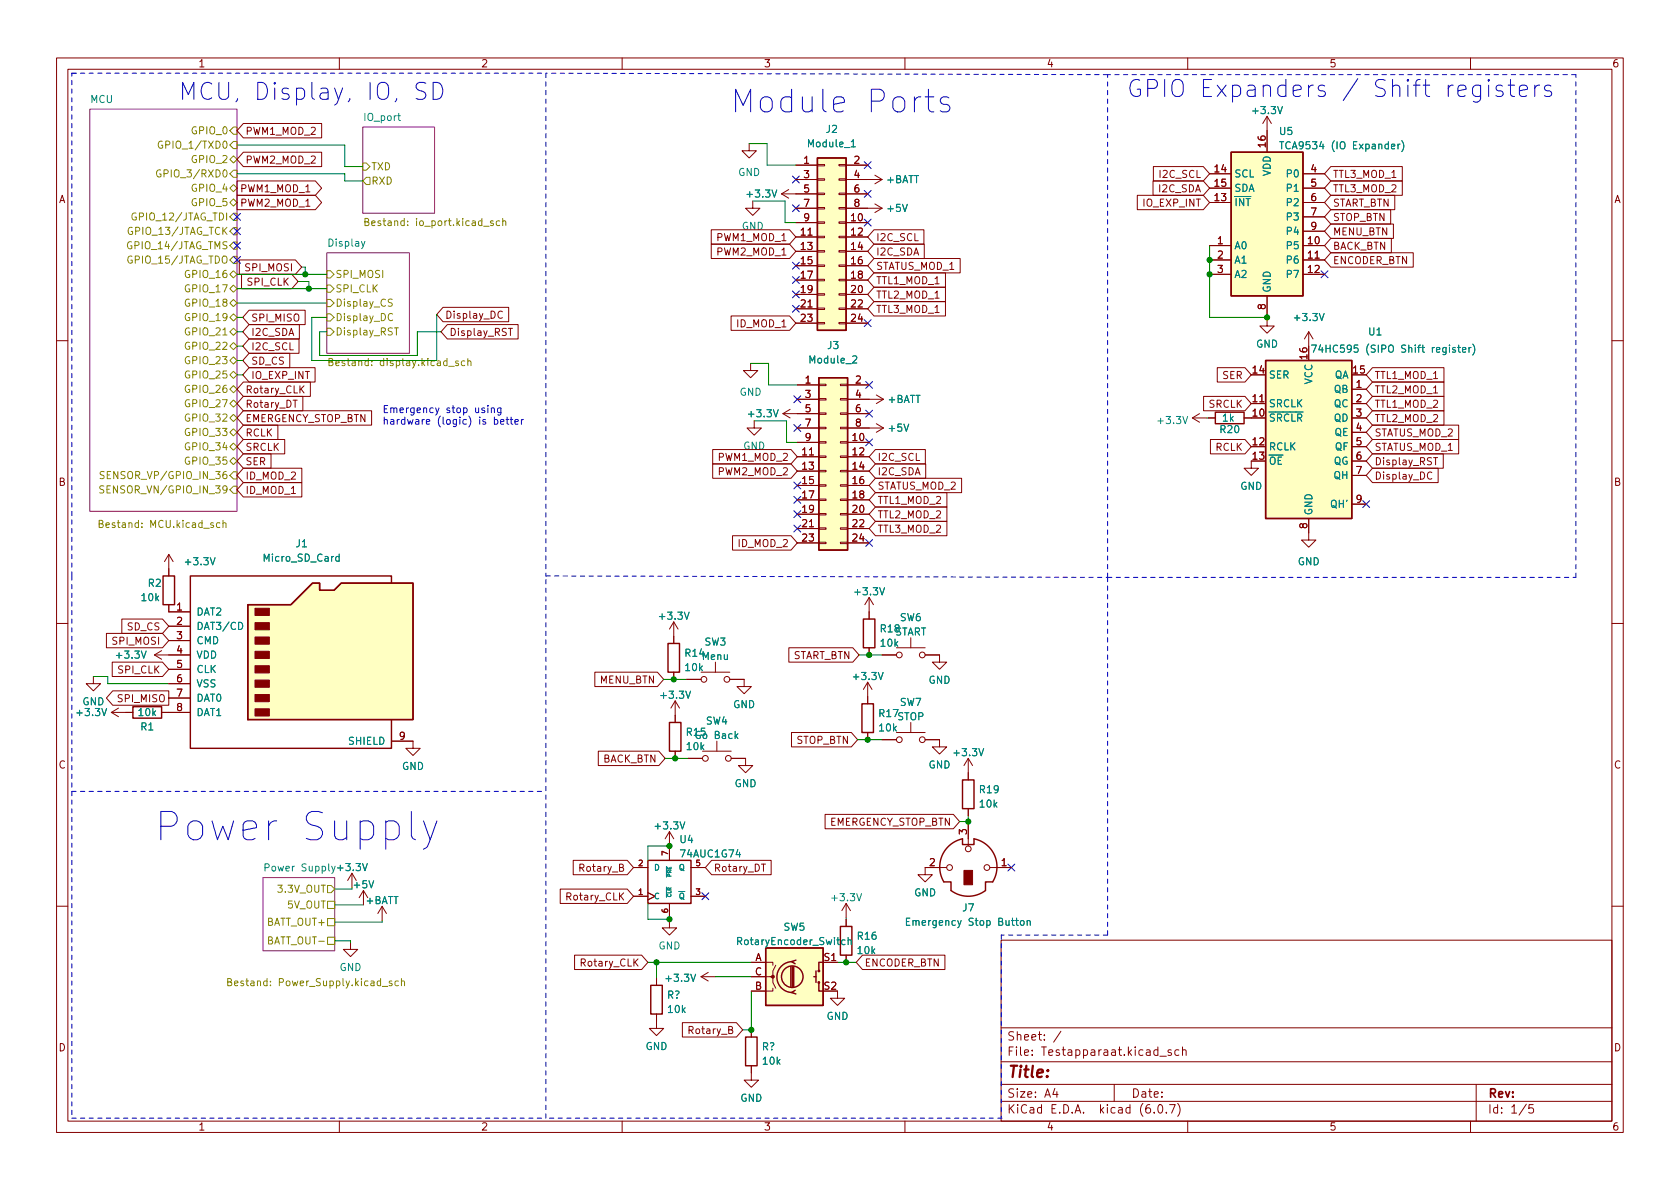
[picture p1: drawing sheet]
<svg xmlns="http://www.w3.org/2000/svg" width="297mm" height="210mm" viewBox="0 0 297 210" stroke-linecap="round" stroke-linejoin="round" font-family="sans-serif">
<g fill="none" stroke="#840000" stroke-width=".18">
<path d="M10 10.2h277v190.1h-277zM12 12.2h273v186.1h-273zM60 10.2v2M110 10.2v2M160 10.2v2M210 10.2v2M260 10.2v2M41.9 34.5h13.9l1.1 1.3-1.1 1.3h-13.9zM41.9 32h13.9l1.1 1.3-1.1 1.2h-13.9zM43 21.8h13.9v2.6h-13.9l-1.1-1.3zM43 26.9h13.9v2.6h-13.9l-1.1-1.3zM132.5 25.4v1.3h1.2l-1.2 1.2-1.3-1.2h1.3"/>
<path d="M133.1 35.6v1.2h1.3l-1.3 1.3-1.3-1.3h1.3M138.2 34.3l1.2 .7M138.2 34.3h6.3M139.4 33.5l-1.2 .8M140.7 36.8h3.8M140.7 29.2h3.8M140.7 39.4h3.8M140.7 31.7h3.8M144.5 39.2h1.3v.3h-1.3zM144.5 36.7h1.3v.3h-1.3zM144.5 34.2h1.3v.2h-1.3zM144.5 31.6h1.3v.3h-1.3z"/>
<path d="M144.5 29.1h1.3v.2h-1.3zM148.3 39.2h1.3v.3h-1.3zM148.3 36.7h1.3v.3h-1.3zM148.3 34.2h1.3v.2h-1.3zM148.3 31.6h1.3v.3h-1.3zM148.3 29.1h1.3v.2h-1.3zM149.6 34.3h3.8M149.6 36.8h6.4M149.6 29.2h3.8M149.6 39.4h3.8M149.6 31.7h6.4M154.7 36.1l1.3 .7"/>
<path d="M154.7 31l1.3 .7M156 36.8l-1.3 .8M156 31.7l-1.3 .8M201.1 34.5h11.7l1.1 1.3-1.1 1.3h-11.7zM203.9 32h8.9l1.1 1.3-1.1 1.2h-8.9zM203.9 29.5h8.9l1.1 1.2-1.1 1.3h-8.9zM213.9 35.8h3.8M213.9 30.7h3.8M213.9 33.3h3.8M224 20.6l-.7 1.2M224 20.6v6.3M224 20.6l.8 1.2"/>
<path d="M230.4 35.8h3.8M230.4 30.7h3.8M230.4 33.3h3.8M230.4 38.3h3.8M235.3 37.1h10.6v2.5h-10.6l-1.1-1.3zM235.3 29.5h12.6v2.5h-12.6l-1.1-1.3zM235.3 32h12.6v2.5h-12.6l-1.1-1.2zM235.3 34.5h11.3v2.6h-11.3l-1.1-1.3zM235.3 39.6h11.1v2.6h-11.1l-1.1-1.3zM42.3 46h9.9l1.1 1.2-1.1 1.3h-9.9zM42.7 48.5h8.9l1.1 1.3-1.1 1.2h-8.9zM44 59.9h8.9v2.6h-8.9l-1.1-1.3z"/>
<path d="M44 57.4h8.9v2.5h-8.9l-1.1-1.2zM44 54.9h10v2.5h-10l-1.1-1.3zM78.3 54.3h11.6v2.6h-11.6l-1.1-1.3zM79.1 57.4h12.5v2.5h-12.5l-1.1-1.2zM88.8 55.1a.6 .6 0 0 0-.8 .5 .6 .6 0 0 0 .6 .7l.2-.1M89.9 58.1h.7M125.8 43.2h13.8l1.1 1.2-1.1 1.3h-13.8zM125.8 40.6h13.8l1.1 1.3-1.1 1.3h-13.8zM129.3 55.9h10.3l1.1 1.2-1.1 1.3h-10.3zM140.7 41.9h3.8M140.7 44.4h3.8M140.7 47h3.8"/>
<path d="M140.7 49.5h3.8M140.7 52.1h3.8M140.7 54.6h3.8M140.7 57.1h3.8M144.5 57h1.3v.3h-1.3zM144.5 54.5h1.3v.2h-1.3zM144.5 51.9h1.3v.3h-1.3zM144.5 49.4h1.3v.3h-1.3zM144.5 46.9h1.3v.2h-1.3zM144.5 44.3h1.3v.3h-1.3zM144.5 41.8h1.3v.2h-1.3zM148.3 57h1.3v.3h-1.3z"/>
<path d="M148.3 54.5h1.3v.2h-1.3zM148.3 51.9h1.3v.3h-1.3zM148.3 49.4h1.3v.3h-1.3zM148.3 46.9h1.3v.2h-1.3zM148.3 44.3h1.3v.3h-1.3zM148.3 41.8h1.3v.2h-1.3zM149.6 41.9h3.8M149.6 44.4h3.8M149.6 47h3.8M149.6 49.5h3.8M149.6 52.1h3.8M149.6 54.6h3.8"/>
<path d="M149.6 57.1h3.8M154.5 53.3h12.7v2.6h-12.7l-1.1-1.3zM154.5 40.6h8.9v2.6h-8.9l-1.1-1.3zM154.5 43.2h8.9v2.5h-8.9l-1.1-1.3zM154.5 50.8h12.7v2.5h-12.7l-1.1-1.2zM154.5 45.7h15.3v2.6h-15.3l-1.1-1.3zM154.5 48.3h12.7v2.5h-12.7l-1.1-1.3zM213.9 43.4h3.8M213.9 46h3.8M213.9 48.5h3.8M224 56.4v1.3h1.3l-1.3 1.2-1.2-1.2h1.2M224 52.3v3.8"/>
<path d="M230.4 43.4h3.8M230.4 46h3.8M230.4 48.5h3.8M230.4 40.9h3.8M231.4 58.7v2.5M231.4 58.7l-.8 1.2M231.4 58.7l.8 1.2M235.3 44.7h14.6v2.5h-14.6l-1.1-1.2zM235.3 42.2h10.7v2.5h-10.7l-1.1-1.3zM10 60.2h2M43 72.6h22.7v2.6h-22.7l-1.1-1.3zM43 70.1h10.5v2.5h-10.5l-1.1-1.2z"/>
<path d="M43 67.6h11.9v2.5h-11.9l-1.1-1.3zM43 75.2h6.1v2.5h-6.1l-1.1-1.3zM43 77.7h7.3v2.6h-7.3l-1.1-1.3zM44 62.5h7.2v2.5h-7.2l-1.1-1.3zM44 65h11.7v2.6h-11.7l-1.1-1.3zM51.8 70.8h.7M53.2 68.8l.6 .7M53.8 68.2l-.8 .7M126 79.5h13.9l1.1 1.3-1.1 1.2h-13.9zM132.7 64.3v1.2h1.3l-1.3 1.3-1.3-1.3h1.3M133.3 74.4v1.3h1.3l-1.3 1.3-1.2-1.3h1.2M138.4 73.1h6.4"/>
<path d="M138.4 73.1l1.3 .8M139.7 72.4l-1.3 .7M141 68.1h3.8M141 78.2h3.8M141 70.6h3.8M141 75.7h3.8M144.8 78.1h1.2v.3h-1.2zM144.8 75.6h1.2v.2h-1.2zM144.8 73h1.2v.3h-1.2zM144.8 70.5h1.2v.2h-1.2zM144.8 67.9h1.2v.3h-1.2zM148.6 78.1h1.3v.3h-1.3z"/>
<path d="M148.6 75.6h1.3v.2h-1.3zM148.6 73h1.3v.3h-1.3zM148.6 70.5h1.3v.2h-1.3zM148.6 67.9h1.3v.3h-1.3zM149.9 68.1h3.8M149.9 78.2h3.8M149.9 70.6h6.3M149.9 73.1h3.8M149.9 75.7h6.3M154.8 79.5h8.8v2.5h-8.8l-1.1-1.2zM154.9 69.8l1.3 .8M154.9 74.9l1.3 .8"/>
<path d="M156.2 70.6l-1.3 .8M156.2 75.7l-1.3 .7M210.8 73.9h2.6M210.8 73.9l1.3 .8M212.1 73.1l-1.3 .8M212.8 70.1h7.3l1.1 1.3-1.1 1.2h-7.3zM213.6 73.9h1.3M214 77.7h6.1l1.1 1.3-1.1 1.3h-6.1zM215.2 65h4.9l1.1 1.3-1.1 1.3h-4.9zM220 73.9h1.2M221.2 71.4h2.6M239 68.8h2.6"/>
<path d="M239 71.4h2.6M239 73.9h2.6M239 76.4h2.6M239 79h2.6M242.7 75.2h15.2v2.5h-15.2l-1.1-1.3zM242.7 70.1h12.6v2.5h-12.6l-1.1-1.2zM242.7 65h12.6v2.6h-12.6l-1.1-1.3zM242.7 67.6h12.6v2.5h-12.6l-1.1-1.3zM242.7 72.6h12.6v2.6h-12.6l-1.1-1.3zM242.7 77.7h15.2v2.6h-15.2l-1.1-1.3zM285 60.2h2M29.8 98v3.8"/>
<path d="M29.8 98l-.7 1.3M29.8 98l.8 1.3M43 82.8h10.4v2.5h-10.4l-1.1-1.2zM43 80.3h4.9v2.5h-4.9l-1.1-1.3zM43 85.3h10.4v2.6h-10.4l-1.1-1.3zM126 82h13.9l1.1 1.3-1.1 1.3h-13.9zM129.5 94.7h10.4l1.1 1.3-1.1 1.3h-10.4zM141 80.8h3.8M141 83.3h3.8M141 85.8h3.8M141 88.4h3.8M141 90.9h3.8"/>
<path d="M141 93.5h3.8M141 96h3.8M144.8 95.9h1.2v.2h-1.2zM144.8 93.3h1.2v.3h-1.2zM144.8 90.8h1.2v.3h-1.2zM144.8 88.3h1.2v.2h-1.2zM144.8 85.7h1.2v.3h-1.2zM144.8 83.2h1.2v.2h-1.2zM144.8 80.6h1.2v.3h-1.2zM148.6 95.9h1.3v.2h-1.3zM148.6 93.3h1.3v.3h-1.3zM148.6 90.8h1.3v.3h-1.3z"/>
<path d="M148.6 88.3h1.3v.2h-1.3zM148.6 85.7h1.3v.3h-1.3zM148.6 83.2h1.3v.2h-1.3zM148.6 80.6h1.3v.3h-1.3zM149.9 80.8h3.8M149.9 83.3h3.8M149.9 85.8h3.8M149.9 88.4h3.8M149.9 90.9h3.8M149.9 93.5h3.8M149.9 96h3.8M154.8 82h8.9v2.6h-8.9l-1.1-1.3z"/>
<path d="M154.8 87.1h12.6v2.6h-12.6l-1.1-1.3zM154.8 92.2h12.6v2.5h-12.6l-1.1-1.2zM154.8 84.6h15.2v2.5h-15.2l-1.1-1.3zM154.8 89.7h12.6v2.5h-12.6l-1.1-1.3zM221.2 81.5v1.3h1.3l-1.3 1.3-1.2-1.3h1.2M231.4 91.7v3.8h1.3l-1.3 1.3-1.3-1.3h1.3M239 81.5h2.6M239 84.1h2.6M239 89.1h2.6M242.7 80.3h12.5v2.5h-12.5l-1.1-1.3zM242.7 82.8h11.6v2.5h-11.6l-1.1-1.2zM253.2 83.6a.6 .6 0 0 0-.9 .4 .6 .6 0 0 0 .6 .7l.3-.1"/>
<path d="M253.5 80.9h.7M10 110.2h2M16.5 119.6v1.3h1.3l-1.3 1.3-1.3-1.3h1.3M18.8 112h9.9l1.1 1.3-1.1 1.2h-9.9zM19.8 117.1h8.9l1.1 1.3-1.1 1.2h-8.9zM21.5 109.5h7.2l1.1 1.2-1.1 1.3h-7.2zM27.3 115.8l1.3 .8M27.3 115.8h6.4M28.6 115.1l-1.3 .7M29.8 106.9v1.3h3.9M29.8 110.7h3.9M29.8 113.3h3.9"/>
<path d="M29.8 118.4h3.9M105.2 118.9h11l1.1 1.2-1.1 1.3h-11zM119.1 110l-.7 1.2M119.1 110v3.8M119.1 118.9v1.2M119.1 110l.8 1.2M124 118.9h5M126.5 117.1v1.8M139.5 114.5h11.3l1.1 1.3-1.1 1.3h-11.3zM153.7 105.7v3.8M153.7 114.5v1.3M153.7 105.7l-.8 1.2"/>
<path d="M153.7 105.7l.7 1.2M156 115.8h2.5M158.5 114.5h5.1M161 112.8v1.7M163.6 115.8h2.5v1.3h1.3l-1.3 1.3-1.3-1.3h1.3M285 110.2h2M19.7 126l1.3 .7M19.7 126h3.8M19.9 122.2h9.9v2.5h-9.9l-1.1-1.3zM21 125.2l-1.3 .8M28.6 126h5.1M29.8 120.9h3.9"/>
<path d="M29.8 123.4h3.9M69.2 131.1h3.8v1.2h1.3l-1.3 1.3-1.2-1.3h1.2M105.8 132.8h10.7l1.1 1.3-1.1 1.3h-10.7zM119.4 123.9l-.8 1.3M119.4 123.9v3.9M119.4 132.8v1.3M119.4 123.9l.7 1.3M121.4 120.1h2.6M121.7 134.1h2.5M124.2 132.8h5.1M126.7 131.1v1.7M129 120.1h2.6v1.3h1.2l-1.2 1.3-1.3-1.3h1.3"/>
<path d="M129.3 134.1h2.5v1.3h1.3l-1.3 1.2-1.2-1.2h1.2M139.9 129.5h10.6l1.1 1.3-1.1 1.3h-10.6zM153.4 120.6v3.9M153.4 129.5v1.3M153.4 120.6l-.7 1.3M153.4 120.6l.8 1.3M156 130.8h2.5M158.5 129.5h5.1M161 127.8v1.7M163.6 130.8h2.5v1.3h1.3l-1.3 1.2-1.3-1.2h1.3M171.2 134.1l-.8 1.3M171.2 134.1v3.8"/>
<path d="M171.2 134.1l.8 1.3M62.2 154.4l-.7 1.3M62.2 154.4v2.6M62.2 154.4l.8 1.3M64.3 157.5l-.8 1.2M64.3 157.5v2.5M64.3 157.5l.7 1.2M99 157.2h11.9l1.1 1.3-1.1 1.3h-11.9zM101.3 152.1h9.6l1.1 1.3-1.1 1.3h-9.6zM112 158.5h2.6M112 153.4h2.6M114.6 157.9l1.2 .6-1.2 .6"/>
<path d="M118.4 147.1v5M118.4 159.8v2.5M118.4 147.1l-.8 1.2M118.4 147.1l.7 1.2M122.2 158.5h2.5M122.2 153.4h2.5M125.8 152.1h10.5v2.6h-10.5l-1.1-1.3zM134.6 152.8h.8M145.9 144h22.7l1.1 1.3-1.1 1.3h-22.7zM149.6 159.8v2.5M149.6 159.8l-.8 1.2M149.6 159.8l.8 1.2"/>
<path d="M167.4 153.4h-3.8v1.3h1.2l-1.2 1.3-1.3-1.3h1.3M171.2 143v1.3M171.2 145.8v3.8M175 153.4h3.8M10 160.2h2M62 166.6v1.3h1.2l-1.2 1.3-1.3-1.3h1.3M67.6 160.3l-.8 1.2M67.6 160.3v2.5M67.6 160.3l.7 1.2M101.6 168.9h11.8l1.2 1.3-1.2 1.2h-11.8zM116.1 179.3v2.6h1.2l-1.2 1.2-1.3-1.2h1.3M116.1 173v1.2"/>
<path d="M118.4 162.8v1.3h1.2l-1.2 1.2-1.3-1.2h1.3M124 172.7l1.2 .8M124 172.7h2.5M125.2 172l-1.2 .7M132.8 170.2h3.9v.5M132.8 172.7h3.9v1l.5 1M136.7 174.7v.6h-3.9M137.2 170.7l-.5 1v1h-.6M148.1 175.3v1.2h1.3l-1.3 1.3-1.3-1.3h1.3M149.6 162.6v1.2M149.6 168.9v1.3M152.5 168.9h14.6v2.5h-14.6l-1.1-1.2z"/>
<path d="M177 166.3h108v32h-108zM285 160.2h2M60 198.3v2M110 198.3v2M120.7 180.8h9.5l1.1 1.3-1.1 1.3h-9.5zM132.8 188.5v2.5h1.3l-1.3 1.3-1.2-1.3h1.2M132.8 182.1v1.3M160 198.3v2M177 194.8h108M177 191.8h108M177 187.8h108M177 181.8h108"/>
<path d="M186.5 192.5l-.4 1h1M186.9 193v1M187.6 182.4l-1.3 1.9M197 191.8v3M204.1 196.7v.1M204.9 195.4l.2-.1a.81 .81 0 0 1 .6 .7 .81 .81 0 0 1-.3 .8h-.2a.81 .81 0 0 1-.6-.6 .81 .81 0 0 1 .3-.8zM205.1 186.8h1.1M206.2 196.7v.1M206.8 195.3h1l-.7 1.5M207.1 185.7l-.4-.1-.2 .2 .1 .3 .5 .1v.4h-.6M208.2 195.1a1.72 1.72 0 0 1 0 2.3M208.4 185.7l-.4-.1-.3 .3v.4l.2 .3h.5"/>
<path d="M209.1 185.8l.2-.2 .3 .1 .1 .9M209.1 185.1v1.5M210 198.3v2M260 198.3v2M261 191.8v6.5M269.9 195.3l-1.3 1.9M271.1 195.3h-.7l-.1 .7 .2-.1 .5 .1 .2 .2-.1 .5-.2 .1-.6-.1"/>
<circle cx="159" cy="115.8" r=".51"/>
<circle cx="163.1" cy="115.8" r=".51"/>
<circle cx="124.5" cy="120.1" r=".51"/>
<circle cx="124.7" cy="134.1" r=".51"/>
<circle cx="128.5" cy="120.1" r=".51"/>
<circle cx="128.8" cy="134.1" r=".51"/>
<circle cx="159" cy="130.8" r=".51"/>
<circle cx="163.1" cy="130.8" r=".51"/>
<circle cx="167.9" cy="153.4" r=".51"/>
<circle cx="171.2" cy="150.1" r=".51"/>
<circle cx="174.5" cy="153.4" r=".51"/>
</g>
<g fill="#fff" stroke="#fff" stroke-width=".18">
<path d="M46.5 155.2h12.7v12.9h-12.7z"/>
<path d="M15.9 19.3h26v71.1h-26z"/>
<path d="M64.1 22.5h12.7v15.2h-12.7z"/>
<path d="M57.8 44.7h14.6v17.8h-14.6z"/>
</g>
<path d="M15.9 19.3h26v71.1h-26zM64.1 22.5h12.7v15.2h-12.7zM57.8 44.7h14.6v17.8h-14.6zM46.5 155.2h12.7v12.9h-12.7z" fill="none" stroke="#840084" stroke-width=".18"/>
<g fill="none" stroke="#848400" stroke-width=".18">
<path d="M24 37.7a.59 .59 0 0 0-.7 .6 .59 .59 0 0 0 .7 .6l.1-.5h-.2M28.4 30.1a.59 .59 0 0 0-.7 .6 .59 .59 0 0 0 .7 .5l.1-.4h-.3M28.7 25a.59 .59 0 0 0-.7 .6 .59 .59 0 0 0 .7 .6l.1-.5h-.3M40.6 33.3l.7-.7 .6 .7-.6 .6zM40.6 28.2l.7-.6 .6 .6-.6 .6zM40.6 35.8l.7-.6 .6 .6-.6 .6zM41.3 22.5h.6v1.2h-.6l-.7-.6zM41.3 37.7h.6v1.3h-.6l-.7-.7zM41.3 30.1h.6v1.3h-.6l-.7-.7zM41.3 25h.6v1.3h-.6l-.7-.7zM64.1 28.8h.7l.6 .7-.6 .6h-.7zM64.5 39.2h.6l.1-.2-.1-.3-.6-.1v1.3h.5l.2-.1v-.3l-.3-.3"/>
<path d="M64.8 31.4h.6v1.2h-.6l-.7-.6zM87.2 39.1l-.3-.1-.2 .2 .1 .2 .4 .1v.3h-.5M88.3 39.1l-.3-.1-.3 .3 .2 .5h.4M88.9 39.2l.2-.2 .3 .1v.8M88.9 38.6v1.3M23.3 42.8a.59 .59 0 0 0-.8 .6 .59 .59 0 0 0 .8 .5v-.4h-.2M23.3 45.3a.59 .59 0 0 0-.7 .6 .59 .59 0 0 0 .7 .6l.1-.5h-.3M23.4 40.3a.59 .59 0 0 0-.8 .5 .59 .59 0 0 0 .8 .6v-.5h-.2M40.6 48.5l.7-.6 .6 .6-.6 .6zM40.6 51l.7-.6 .6 .6-.6 .7zM40.6 53.6l.7-.6 .6 .6-.6 .6zM40.6 56.1l.7-.6 .6 .6-.6 .7z"/>
<path d="M40.6 58.7l.7-.7 .6 .7-.6 .6zM41.3 45.3h.6v1.3h-.6l-.7-.6zM41.3 42.8h.6v1.3h-.6l-.7-.7zM41.3 40.3h.6v1.2h-.6l-.7-.6zM57.8 53h.6l.7 .6-.7 .6h-.6zM57.8 55.5h.6l.7 .6-.7 .7h-.6zM57.8 50.4h.6l.7 .6-.7 .7h-.6zM57.8 47.9h.6l.7 .6-.7 .6h-.6zM57.8 58h.6l.7 .7-.7 .6h-.6zM69.4 53l-.5-.1-.2 .1v.4l.5 .2 .2 .3-.3 .3-.5-.1M69.4 55.6a.6 .6 0 0 0-.8 .4 .6 .6 0 0 0 .6 .7l.2-.1M69.7 58h.7"/>
<path d="M40.6 66.3l.7-.6 .6 .6-.6 .6zM40.6 68.8l.7-.6 .6 .6-.6 .7zM40.6 71.4l.7-.7 .6 .7-.6 .6zM40.6 73.9l.7-.6 .6 .6-.6 .6zM40.6 61.2l.7-.6 .6 .6-.6 .6zM40.6 76.4l.7-.6 .6 .6-.6 .7zM40.6 79l.7-.6 .6 .6-.6 .6zM41.3 63.1l.6 .6-.6 .7-.7-.7zM58.2 64l.5-.1 .1-.1v-.3l-.6-.1v1.3h.5l.1-.2 .1-.3-.3-.2M81 63.9l-.3-.1-.2 .2 .1 .2 .4 .1v.3h-.5M82.2 63.9l-.4-.1-.2 .3 .1 .5h.5M82.7 63.9l.2-.1 .3 .1 .1 .8"/>
<path d="M82.7 63.4v1.3M17.5 92.6h.6l.1-.2-.1-.3-.6-.1v1.3h.5l.2-.1 .1-.3-.3-.3M18.4 86l-.5-.1-.2 .1v.4l.5 .2 .2 .3-.3 .3-.5-.1M18.4 83.4h-.5l-.1 .1v.4l.5 .2 .1 .3-.2 .2h-.5M38.9 92.5l-.4-.1-.2 .3 .1 .5h.5M39.4 92.6l.2-.2 .3 .1 .1 .8M39.4 92v1.3M40.6 84.1l.7-.7h.6v1.3h-.6zM40.6 86.6l.7-.6h.6v1.2h-.6zM40.6 81.5l.7-.6 .6 .6-.6 .7zM57.9 156.6h.6l.7 .6-.7 .7h-.6zM57.9 159.4h1.3v1.2h-1.3z"/>
<path d="M40.3 173.6h.5l.1-.2v-.2l-.6-.2v1.3h.4l.2-.1 .1-.3-.3-.3M57.9 162.4h1.3v1.3h-1.3zM57.9 165.7h1.3v1.3h-1.3zM69.3 173.5h-.3l-.2 .1 .1 .2 .4 .1v.4h-.5M70.4 173.5h-.3l-.3 .2 .2 .6h.4M71 173.6l.2-.1h.3v.8M71 173v1.3"/>
</g>
<g fill="none" stroke="#008484" stroke-width=".18">
<path d="M150.5 26h.7M226.2 25.1h.8M226.6 25.1v1.2M247.2 25.5v.8M247.5 25.5l-.3 .2M247.8 24.9a1.46 1.46 0 0 1 0 1.9M231.9 61h.9l-.6 1.3M233.5 61l-.3 .9h.8M258.6 61.9l.6-.2-.1-.2-.3-.1-.2 .2v.6h.5M259.7 61.4v.9M260.1 61.4l-.4 .3M260.4 60.8a1.46 1.46 0 0 1 0 2"/>
<path d="M60 98.5l-.4-.1-.2 .2 .1 .6h.5M60 98v1.2M42.2 110a.64 .64 0 0 1 .7 .7 .64 .64 0 0 1-.7 .6zM58.7 153.2l.3 .8M59.3 153.2l-.5 1.1-.1 .2M149.4 166.3l-.4-.1-.2 .2 .1 .6h.5M150 166.3l.1-.1 .3 .1 .1 .7M150 165.8v1.2M160.3 163h.4M160.9 162.4h-.6v1.2h.6M180.5 162.9l.1-.1 .4 .1 .1 .5-.1 .2h-.4l-.1-.1zM181.6 162.9l.2-.1h.3l.1 .8"/>
<path d="M181.6 162.8v.8"/>
</g>
<g fill="none" stroke="#840000" stroke-width=".25">
<path d="M144.5 27.9h5.1v30.5h-5.1zM217.7 26.9h12.7v25.4h-12.7zM144.8 66.8h5.1v30.5h-5.1zM214.9 72.9h5.1v2h-5.1zM223.8 63.7h15.2v28h-15.2zM28.8 101.8h2.1v5.1h-2.1zM43.8 106.9h7.6l3.8-3.8h1.3v1.3h2.6l1.2-1.3h12.7v24.1h-29.2zM69.2 103.1v-1.3h-35.5v30.5h35.5v-5.1M118.1 113.8h2v5.1h-2zM152.7 109.5h2v5h-2zM23.5 125h5.1v2h-5.1zM118.4 127.8h2v5h-2z"/>
<path d="M152.4 124.5h2v5h-2zM170.2 137.9h2v5.1h-2zM114.6 152.1h7.6v7.7h-7.6zM167.5 149.9l1-.9 1.7-.7v1h2v-1a5 5 0 0 1 3.3 7.7h-1.3v1.5a5.1 5.1 0 0 1-6.1 0v-1.5l-1.2-.1a5.1 5.1 0 0 1 .6-6zM115.1 174.2h2v5.1h-2zM135.4 167.6h10.1v10.2h-10.1zM139.8 170.9v3.6M140.1 170a2.73 2.73 0 0 0-2.7 2.8 2.73 2.73 0 0 0 2.7 2.7M140.1 170.9v3.6M140.3 170.9v3.6M140.6 175.1l-.6 .4 .7 .3M140.7 169.8l-.7 .2 .6 .4"/>
<path d="M143.9 172.7h.4M144.3 171.7v2M144.8 173.7v1.6h.7M145.5 170.2h-.7v1.5M148.6 163.8h2v5.1h-2zM131.8 183.4h2.1v5.1h-2.1z"/>
<circle cx="140.1" cy="172.7" r="1.9"/>
<circle cx="144.8" cy="171.7" r=".13"/>
<circle cx="144.8" cy="173.7" r=".13"/>
</g>
<g fill="#ffffc2" stroke="#ffffc2" stroke-width=".18">
<path d="M144.8 66.8h5.1v30.5h-5.1z"/>
<path d="M223.8 63.7h15.2v28h-15.2z"/>
<path d="M135.4 167.6h10.1v10.2h-10.1z"/>
<path d="M217.7 26.9h12.7v25.4h-12.7z"/>
<path d="M43.8 106.9h7.6l3.8-3.8h1.3v1.3h2.6l1.2-1.3h12.7v24.1h-29.2z"/>
<path d="M144.5 27.9h5.1v30.5h-5.1z"/>
</g>
<g fill="#840000" stroke="#840000" stroke-width=".18">
<path d="M170.4 153.9h1.6v2.6h-1.6z"/>
<path d="M45.1 125.3h2.5v1.3h-2.5z"/>
<path d="M45.1 122.8h2.5v1.3h-2.5z"/>
<path d="M45.1 120.3h2.5v1.2h-2.5z"/>
<path d="M45.1 117.7h2.5v1.3h-2.5z"/>
<path d="M45.1 115.2h2.5v1.3h-2.5z"/>
<path d="M45.1 112.6h2.5v1.3h-2.5z"/>
<path d="M45.1 110.1h2.5v1.3h-2.5z"/>
<path d="M45.1 107.6h2.5v1.2h-2.5z"/>
<circle cx="136.7" cy="172.7" r=".25"/>
</g>
<g fill="none" stroke="#0000c2" stroke-width=".18">
<path d="M75.3 14.7l-.4-.1h-.8a.73 .73 0 0 0-.5 .7 .73 .73 0 0 0 .5 .7 1.1 1.1 0 0 1 1.2 .7 .77 .77 0 0 1-.6 .9h-.7l-.4-.2M76.6 14.6h.7a1.64 1.64 0 0 1 .7 2.5l-.3 .3-.4 .2h-.7zM163.6 17.1h1.5M164.2 15.8v3.4l.1 .4 .4 .2h.4M167.8 17.3l-.4-.2h-.6l-.4 .2-.1 .4 .1 .6 1.4 .3 .2 .4-.2 .6-.4 .2h-.8l-.3-.2M261.8 15.1v2.4a.81 .81 0 0 1-1.3 .4M261.8 15.2l-.3-.1h-.6l-.3 .1-.2 .4v.9l.2 .4 .3 .2h.6l.3-.2M263.2 14.1l-.1 .1 .1 .1 .2-.1-.2-.1v.2M263.2 15.1v2M265.6 15.2l-.7-.1-.3 .1-.1 .3 .1 .4 1 .3 .2 .3-.2 .4-.2 .2h-.6l-.3-.2M266.6 15.1h1.2M267.1 14.1v2.5l.1 .3 .6 .2"/>
<path d="M268.6 16.1l1.5-.3-.2-.6-.3-.1h-.5l-.3 .1-.2 .3v1.1l.2 .3 .3 .2h.5l.3-.2M271.4 15.1v2M272.2 15.1a.76 .76 0 0 0-.8 .5M274.2 15.2l-.7-.1-.3 .1-.1 .3 .1 .4 1 .3 .2 .3-.2 .4-.3 .2h-.5l-.3-.2M85.7 72.2l-.3-.1-.2 .2v.2l.5 .1v.3h-.5M86.3 71.7v.1M86.3 72.1v.9M86.9 72.3l.2-.2 .3 .1v.8M86.9 72.1v.9M87.4 74.2h.4l.2 .2-.1 .6h-.5M88.5 74.6l.6-.1-.1-.3h-.3l-.2 .2 .1 .6h.4M88.6 72.1v1.1l-.3 .2-.3-.1"/>
<path d="M88.6 72.2l-.4-.1-.2 .3 .1 .5h.5M89.5 74.2h.5M89.7 73.8v1l.3 .2M90.2 74.2h.5M90.4 73.8v1l.3 .2M91 74.6l.6-.1v-.3h-.4l-.2 .2 .1 .6h.5M92.2 74.2v.8M92.6 74.2l-.4 .2M72.7 143.5v4.3l.3 .5 .4 .2M74.9 145.2l1.2 3.3M77.3 145.2l-1.7 4.5-.7 .5"/>
</g>
<g fill="none" stroke="#0000c2" stroke-width=".18" stroke-dasharray=".8 .8">
<path d="M12.7 12.9h83.8M12.7 12.9h1.3M96.5 12.9v88.9M195.8 13.2l-99.3-.3M278.6 13.2h-82.8M12.7 101.8v-88.9M12.7 101.8v95.9M96.5 101.8l99.3 .3M195.8 102.1h82.8M195.8 102.1v-88.9M195.8 102.1v63.5M278.6 102.1v-88.9"/>
<path d="M12.7 139.9h83.8M177 165.3v32.3M195.8 165.3h-18.8M12.7 197.7h83.8M96.5 197.7v-95.9M177.2 197.7h-80.7"/>
</g>
<g fill="none" stroke="#008400" stroke-width=".18">
<path d="M41.9 25.6h19.1v3.9h3.1M41.9 30.7h19.1v1.3h3.1M132.5 25.4h3.1v3.8h5.1M133.1 35.6h5.7v3.8h1.9M41.9 56.1h1M41.9 53.6h15.9M41.9 58.7h1M41.9 48.5h15.9M41.9 51h15.9M52.7 49.8h1.9v1.2M53.3 47.2h.7v1.3M57.8 58.7h-1.3v4.2h17.3v-4.2h4.2"/>
<path d="M77.2 55.6v8.1h-22.1v-7.6h2.7M213.9 43.4v12.7h10.1v.3M41.9 63.7h1M41.9 61.2h1M41.9 66.3h1M132.7 64.3h3.2v3.8h5.1M133.3 74.4h5.8v3.8h1.9M213.4 73.9h.2M16.5 119.6h2.5v1.3h10.8M151.9 115.8h4.1M117.3 120.1h4.1M117.6 134.1h4.1"/>
<path d="M151.6 130.8h4.4M59.2 157.2h3M114.6 159.8v2.8h3.8M118.4 149.6h-3.8v2.5M169.7 145.3h1.5M171.2 144.3v1.5M59.2 166.4h2.8v.2M59.2 160h5.1M67.6 162.8v.3h-8.4M114.6 170.2h18.2M116.1 170.2v2.8M118.4 162.3v.5"/>
<path d="M126.5 172.7h6.3M132.8 175.3v6.8h-1.5M148.1 170.2h3.3M149.6 162.3v.3"/>
</g>
<g fill="none" stroke="#000084" stroke-width=".18">
<path d="M41.3 37.7l1.2 1.3M42.5 37.7l-1.2 1.3M140.1 36.2l1.2 1.2M140.1 31.1l1.2 1.3M141.3 36.2l-1.2 1.2M141.3 31.1l-1.2 1.3M152.8 28.6l1.2 1.2M152.8 38.8l1.2 1.2M152.8 33.7l1.2 1.2M154 28.6l-1.2 1.2M154 33.7l-1.2 1.2M154 38.8l-1.2 1.2"/>
<path d="M41.3 40.3l1.2 1.2M41.3 45.4l1.2 1.2M41.3 42.8l1.2 1.2M42.5 40.3l-1.2 1.2M42.5 45.4l-1.2 1.2M42.5 42.8l-1.2 1.2M140.1 46.4l1.2 1.2M140.1 48.9l1.2 1.2M140.1 51.5l1.2 1.2M140.1 54l1.2 1.2M141.3 46.4l-1.2 1.2M141.3 48.9l-1.2 1.2"/>
<path d="M141.3 51.5l-1.2 1.2M141.3 54l-1.2 1.2M152.8 56.5l1.2 1.3M154 56.5l-1.2 1.3M233.6 47.9l1.2 1.2M234.8 47.9l-1.2 1.2M140.4 75.1l1.2 1.2M140.4 70l1.2 1.2M141.6 75.1l-1.2 1.2M141.6 70l-1.2 1.2M153.1 67.5l1.2 1.2M153.1 77.6l1.2 1.2"/>
<path d="M153.1 72.5l1.2 1.3M154.3 72.5l-1.2 1.3M154.3 77.6l-1.2 1.2M154.3 67.5l-1.2 1.2M140.4 85.2l1.2 1.3M140.4 90.3l1.2 1.2M140.4 92.9l1.2 1.2M140.4 87.8l1.2 1.2M141.6 85.2l-1.2 1.3M141.6 90.3l-1.2 1.2M141.6 92.9l-1.2 1.2M141.6 87.8l-1.2 1.2"/>
<path d="M153.1 95.4l1.2 1.2M154.3 95.4l-1.2 1.2M240.9 88.5l1.3 1.3M242.2 88.5l-1.3 1.3M124.1 157.9l1.2 1.2M125.3 157.9l-1.2 1.2M178.2 152.8l1.2 1.2M179.4 152.8l-1.2 1.2"/>
</g>
<g fill="#008400" stroke="#008400" stroke-width=".18">
<circle cx="54" cy="48.5" r=".46"/>
<circle cx="54.6" cy="51" r=".46"/>
<circle cx="118.4" cy="162.6" r=".46"/>
<circle cx="116.1" cy="170.2" r=".46"/>
<circle cx="118.4" cy="149.6" r=".46"/>
<circle cx="119.4" cy="134.1" r=".46"/>
<circle cx="119.1" cy="120.1" r=".46"/>
<circle cx="132.8" cy="182.1" r=".46"/>
<circle cx="153.4" cy="130.8" r=".46"/>
<circle cx="171.2" cy="145.3" r=".46"/>
<circle cx="153.7" cy="115.8" r=".46"/>
<circle cx="149.6" cy="170.2" r=".46"/>
<circle cx="224" cy="56.1" r=".46"/>
<circle cx="213.9" cy="46" r=".46"/>
<circle cx="213.9" cy="48.5" r=".46"/>
</g>
<text font-size="7" fill="#0000c2" x="27.2" y="148.7">Power Supply</text>
<text font-size="5.6" fill="#0000c2" x="129" y="20">Module Ports</text>
<g font-size="4.2" fill="#0000c2">
<text x="31.5" y="17.7">MCU, Display, IO, SD</text>
<text x="199.1" y="17.2">GPIO Expanders / Shift registers</text>
</g>
<text font-size="2.8" fill="#840000" x="178" y="190.6">Title:</text>
<g font-size="2.1" fill="#840000">
<text x="178" y="184">Sheet: /</text>
<text x="178" y="186.7">File: Testapparaat.kicad_sch</text>
<text x="178" y="196.9">KiCad E.D.A. kicad (6.0.7)</text>
<text x="178" y="194.1">Size: A4</text>
<text x="200" y="194.1">Date:</text>
<text x="263" y="194.1">Rev:</text>
<text x="263" y="196.9">Id: 1/5</text>
</g>
<g font-size="1.8" fill="#840000">
<text x="35" y="11.9">1</text>
<text x="85" y="11.9">2</text>
<text x="135" y="11.9">3</text>
<text x="185" y="11.9">4</text>
<text x="235" y="11.9">5</text>
<text x="285" y="11.9">6</text>
<text x="43.3" y="23.8">PWM1_MOD_2</text>
<text x="43.3" y="28.9">PWM2_MOD_2</text>
<text x="142.1" y="29">1</text>
<text x="151" y="29">2</text>
<text x="223.8" y="26" transform="rotate(-90 223.8 26)">16</text>
<text x="10.3" y="35.9">A</text>
<text x="42.4" y="34">PWM1_MOD_1</text>
<text x="142.1" y="31.5">3</text>
<text x="142.1" y="34">5</text>
<text x="151" y="31.5">4</text>
<text x="151" y="34">6</text>
<text x="205" y="34">I2C_SDA</text>
<text x="205.2" y="31.5">I2C_SCL</text>
<text x="214.8" y="35.6">13</text>
<text x="214.8" y="30.5">14</text>
<text x="214.8" y="33">15</text>
<text x="231.8" y="30.5">4</text>
<text x="231.8" y="33">5</text>
<text x="231.8" y="35.6">6</text>
<text x="235.6" y="31.5">TTL3_MOD_1</text>
<text x="235.6" y="34">TTL3_MOD_2</text>
<text x="285.3" y="35.9">A</text>
<text x="42.4" y="36.5">PWM2_MOD_1</text>
<text x="141.6" y="41.7">11</text>
<text x="142.1" y="36.6">7</text>
<text x="142.1" y="39.1">9</text>
<text x="150.5" y="39.1">10</text>
<text x="150.5" y="41.7">12</text>
<text x="151" y="36.6">8</text>
<text x="202.2" y="36.5">IO_EXP_INT</text>
<text x="231.8" y="38.1">7</text>
<text x="231.8" y="40.6">9</text>
<text x="235.6" y="39.1">STOP_BTN</text>
<text x="235.6" y="36.5">START_BTN</text>
<text x="235.6" y="41.6">MENU_BTN</text>
<text x="43.6" y="48">SPI_MOSI</text>
<text x="126.9" y="45.2">PWM2_MOD_1</text>
<text x="126.9" y="42.6">PWM1_MOD_1</text>
<text x="141.6" y="44.2">13</text>
<text x="141.6" y="46.7">15</text>
<text x="150.5" y="44.2">14</text>
<text x="150.5" y="46.7">16</text>
<text x="154.8" y="42.6">I2C_SCL</text>
<text x="154.8" y="45.2">I2C_SDA</text>
<text x="154.8" y="47.7">STATUS_MOD_1</text>
<text x="215.3" y="43.2">1</text>
<text x="215.3" y="45.7">2</text>
<text x="231.3" y="43.2">10</text>
<text x="231.3" y="45.7">11</text>
<text x="235.6" y="46.7">ENCODER_BTN</text>
<text x="235.6" y="44.2">BACK_BTN</text>
<text x="43.8" y="50.5">SPI_CLK</text>
<text x="141.6" y="49.3">17</text>
<text x="141.6" y="51.8">19</text>
<text x="150.5" y="49.3">18</text>
<text x="150.5" y="51.8">20</text>
<text x="154.8" y="52.8">TTL2_MOD_1</text>
<text x="154.8" y="50.3">TTL1_MOD_1</text>
<text x="215.3" y="48.3">3</text>
<text x="231.3" y="48.3">12</text>
<text x="44.4" y="59.4">I2C_SDA</text>
<text x="44.4" y="56.9">SPI_MISO</text>
<text x="78.6" y="56.3">Display_DC</text>
<text x="79.4" y="59.4">Display_RST</text>
<text x="130.4" y="57.9">ID_MOD_1</text>
<text x="141.6" y="54.4">21</text>
<text x="141.6" y="56.9">23</text>
<text x="150.5" y="54.4">22</text>
<text x="150.5" y="56.9">24</text>
<text x="154.8" y="55.3">TTL3_MOD_1</text>
<text x="223.8" y="54.7" transform="rotate(-90 223.8 54.7)">8</text>
<text x="44.4" y="61.9">I2C_SCL</text>
<text x="44.4" y="64.5">SD_CS</text>
<text x="231.1" y="63.5" transform="rotate(-90 231.1 63.5)">16</text>
<text x="43.3" y="69.6">Rotary_CLK</text>
<text x="44.4" y="67">IO_EXP_INT</text>
<text x="142.4" y="67.8">1</text>
<text x="142.4" y="70.4">3</text>
<text x="151.3" y="67.8">2</text>
<text x="151.3" y="70.4">4</text>
<text x="216.2" y="67">SER</text>
<text x="221.5" y="71.1">11</text>
<text x="221.5" y="66">14</text>
<text x="239.3" y="66">15</text>
<text x="239.8" y="68.6">1</text>
<text x="239.8" y="71.1">2</text>
<text x="243" y="67">TTL1_MOD_1</text>
<text x="243" y="69.6">TTL2_MOD_1</text>
<text x="43.3" y="74.6">EMERGENCY_STOP_BTN</text>
<text x="43.3" y="72.1">Rotary_DT</text>
<text x="43.3" y="77.2">RCLK</text>
<text x="142.4" y="72.9">5</text>
<text x="142.4" y="75.4">7</text>
<text x="142.4" y="78">9</text>
<text x="150.8" y="78">10</text>
<text x="151.3" y="72.9">6</text>
<text x="151.3" y="75.4">8</text>
<text x="213.7" y="72.1">SRCLK</text>
<text x="221.5" y="73.7">10</text>
<text x="239.8" y="73.7">3</text>
<text x="239.8" y="76.2">4</text>
<text x="243" y="77.2">STATUS_MOD_2</text>
<text x="243" y="72.1">TTL1_MOD_2</text>
<text x="243" y="74.6">TTL2_MOD_2</text>
<text x="43.3" y="82.3">SER</text>
<text x="43.3" y="79.7">SRCLK</text>
<text x="127.2" y="81.5">PWM1_MOD_2</text>
<text x="141.9" y="80.5">11</text>
<text x="141.9" y="83.1">13</text>
<text x="150.8" y="80.5">12</text>
<text x="150.8" y="83.1">14</text>
<text x="155.1" y="81.5">I2C_SCL</text>
<text x="214.9" y="79.7">RCLK</text>
<text x="221.5" y="78.7">12</text>
<text x="221.5" y="81.3">13</text>
<text x="239.8" y="78.7">5</text>
<text x="239.8" y="81.3">6</text>
<text x="239.8" y="83.8">7</text>
<text x="243" y="82.3">Display_RST</text>
<text x="243" y="79.7">STATUS_MOD_1</text>
<text x="10.3" y="85.9">B</text>
<text x="43.3" y="84.8">ID_MOD_2</text>
<text x="43.3" y="87.3">ID_MOD_1</text>
<text x="127.2" y="84">PWM2_MOD_2</text>
<text x="141.9" y="85.6">15</text>
<text x="141.9" y="88.1">17</text>
<text x="150.8" y="85.6">16</text>
<text x="150.8" y="88.1">18</text>
<text x="155.1" y="84">I2C_SDA</text>
<text x="155.1" y="89.1">TTL1_MOD_2</text>
<text x="155.1" y="86.6">STATUS_MOD_2</text>
<text x="239.8" y="88.9">9</text>
<text x="243" y="84.8">Display_DC</text>
<text x="285.3" y="85.9">B</text>
<text x="141.9" y="90.7">19</text>
<text x="141.9" y="93.2">21</text>
<text x="141.9" y="95.8">23</text>
<text x="150.8" y="90.7">20</text>
<text x="150.8" y="93.2">22</text>
<text x="150.8" y="95.8">24</text>
<text x="155.1" y="94.2">TTL3_MOD_2</text>
<text x="155.1" y="91.7">TTL2_MOD_2</text>
<text x="231.1" y="93.5" transform="rotate(-90 231.1 93.5)">8</text>
<text x="130.7" y="96.7">ID_MOD_2</text>
<text x="31.3" y="107.9">1</text>
<text x="22.5" y="111.5">SD_CS</text>
<text x="31.3" y="110.5">2</text>
<text x="31.3" y="113">3</text>
<text x="20.1" y="114">SPI_MOSI</text>
<text x="20.9" y="119.1">SPI_CLK</text>
<text x="31.3" y="115.6">4</text>
<text x="31.3" y="118.1">5</text>
<text x="139.9" y="116.5">START_BTN</text>
<text x="21" y="124.2">SPI_MISO</text>
<text x="31.3" y="120.6">6</text>
<text x="31.3" y="123.2">7</text>
<text x="31.3" y="125.7">8</text>
<text x="106.1" y="120.9">MENU_BTN</text>
<text x="70.6" y="130.8">9</text>
<text x="140.8" y="131.5">STOP_BTN</text>
<text x="10.3" y="135.9">C</text>
<text x="106.4" y="134.8">BACK_BTN</text>
<text x="285.3" y="135.9">C</text>
<text x="146.4" y="146">EMERGENCY_STOP_BTN</text>
<text x="170.9" y="147.6" transform="rotate(-90 170.9 147.6)">3</text>
<text x="102.7" y="154.1">Rotary_B</text>
<text x="126.1" y="154.1">Rotary_DT</text>
<text x="164.4" y="153.2">2</text>
<text x="177.1" y="153.2">1</text>
<text x="100.4" y="159.2">Rotary_CLK</text>
<text x="102.9" y="170.9">Rotary_CLK</text>
<text x="133.5" y="169.9">A</text>
<text x="133.5" y="172.5">C</text>
<text x="145.7" y="169.9">S1</text>
<text x="152.8" y="170.9">ENCODER_BTN</text>
<text x="133.5" y="175">B</text>
<text x="145.7" y="175">S2</text>
<text x="10.3" y="185.9">D</text>
<text x="122" y="182.8">Rotary_B</text>
<text x="285.3" y="185.9">D</text>
<text x="35" y="199.9">1</text>
<text x="85" y="199.9">2</text>
<text x="135" y="199.9">3</text>
<text x="185" y="199.9">4</text>
<text x="235" y="199.9">5</text>
<text x="285" y="199.9">6</text>
</g>
<g font-size="1.8" fill="#008484">
<text x="16" y="18.2">MCU</text>
<text x="64.4" y="21.4">IO_port</text>
<text x="146.1" y="23.5">J2</text>
<text x="221.7" y="20.2">+3.3V</text>
<text x="226.3" y="23.9">U5</text>
<text x="143" y="26">Module_1</text>
<text x="227.5" y="26.4">TCA9534 (IO Expander)</text>
<text x="130.5" y="31.1">GND</text>
<text x="132.3" y="34.9">+3.3V</text>
<text x="156.7" y="32.4">+BATT</text>
<text x="218.2" y="31.4">SCL</text>
<text x="218.2" y="33.9">SDA</text>
<text x="224.7" y="31.2" transform="rotate(-90 224.7 31.2)">VDD</text>
<text x="227.7" y="31.4">P0</text>
<text x="227.7" y="33.9">P1</text>
<text x="131.1" y="40.6">GND</text>
<text x="157" y="37.5">+5V</text>
<text x="218.2" y="36.4">~{INT}</text>
<text x="227.7" y="36.4">P2</text>
<text x="227.7" y="39">P3</text>
<text x="227.7" y="41.5">P4</text>
<text x="58.1" y="43.6">Display</text>
<text x="218.2" y="44.1">A0</text>
<text x="218.2" y="46.6">A1</text>
<text x="227.7" y="44.1">P5</text>
<text x="227.7" y="46.6">P6</text>
<text x="218.2" y="49.1">A2</text>
<text x="224.7" y="51.8" transform="rotate(-90 224.7 51.8)">GND</text>
<text x="227.7" y="49.1">P7</text>
<text x="229.1" y="56.8">+3.3V</text>
<text x="242" y="59.3">U1</text>
<text x="143.2" y="64.3">Module_2</text>
<text x="146.3" y="61.7">J3</text>
<text x="222.1" y="61.5">GND</text>
<text x="234" y="62.4">74HC595 (SIPO Shift register)</text>
<text x="130.7" y="70">GND</text>
<text x="157" y="71.2">+BATT</text>
<text x="224.3" y="66.9">SER</text>
<text x="232" y="68" transform="rotate(-90 232 68)">VCC</text>
<text x="235.9" y="69.5">QB</text>
<text x="235.9" y="66.9">QA</text>
<text x="132.5" y="73.8">+3.3V</text>
<text x="157.3" y="76.3">+5V</text>
<text x="204.9" y="75">+3.3V</text>
<text x="215.8" y="76.6">R20</text>
<text x="216.2" y="74.5">1k</text>
<text x="224.3" y="74.5">~{SRCLR}</text>
<text x="224.3" y="72">SRCLK</text>
<text x="235.9" y="72">QC</text>
<text x="235.9" y="74.5">QD</text>
<text x="236" y="77.1">QE</text>
<text x="131.4" y="79.5">GND</text>
<text x="224.3" y="79.6">RCLK</text>
<text x="224.3" y="82.2">~{OE}</text>
<text x="235.8" y="82.2">QG</text>
<text x="236" y="79.6">QF</text>
<text x="219.3" y="86.6">GND</text>
<text x="235.4" y="89.8">QH'</text>
<text x="235.9" y="84.7">QH</text>
<text x="232" y="91.2" transform="rotate(-90 232 91.2)">GND</text>
<text x="33" y="99.9">+3.3V</text>
<text x="46.8" y="99.3">Micro_SD_Card</text>
<text x="52.4" y="96.8">J1</text>
<text x="229.4" y="99.9">GND</text>
<text x="25.1" y="106.3">10k</text>
<text x="26.2" y="103.8">R2</text>
<text x="151.3" y="105.3">+3.3V</text>
<text x="34.7" y="108.8">DAT2</text>
<text x="34.7" y="111.4">DAT3/CD</text>
<text x="34.7" y="113.9">CMD</text>
<text x="116.8" y="109.6">+3.3V</text>
<text x="155.8" y="111.8">R18</text>
<text x="158.1" y="112.4">START</text>
<text x="159.1" y="109.8">SW6</text>
<text x="20.8" y="116.5">+3.3V</text>
<text x="34.7" y="116.5">VDD</text>
<text x="34.7" y="119">CLK</text>
<text x="121.2" y="116.1">R14</text>
<text x="121.2" y="118.7">10k</text>
<text x="124.2" y="116.7">Menu</text>
<text x="124.6" y="114.2">SW3</text>
<text x="155.8" y="114.3">10k</text>
<text x="14.5" y="124.7">GND</text>
<text x="34.7" y="121.5">VSS</text>
<text x="34.7" y="124.1">DAT0</text>
<text x="117" y="123.5">+3.3V</text>
<text x="129.6" y="125.2">GND</text>
<text x="151.1" y="120.2">+3.3V</text>
<text x="159.1" y="124.8">SW7</text>
<text x="164.2" y="120.9">GND</text>
<text x="13.8" y="126.6">+3.3V</text>
<text x="24.6" y="126.6">10k</text>
<text x="24.9" y="129.2">R1</text>
<text x="34.7" y="126.6">DAT1</text>
<text x="61.7" y="131.7">SHIELD</text>
<text x="121.5" y="130.1">R15</text>
<text x="123.2" y="130.7">Go Back</text>
<text x="124.8" y="128.1">SW4</text>
<text x="155.5" y="126.8">R17</text>
<text x="155.5" y="129.3">10k</text>
<text x="158.6" y="127.4">STOP</text>
<text x="71.1" y="136.1">GND</text>
<text x="121.5" y="132.6">10k</text>
<text x="164.2" y="135.9">GND</text>
<text x="168.9" y="133.7">+3.3V</text>
<text x="129.9" y="139.2">GND</text>
<text x="173.3" y="140.3">R19</text>
<text x="173.3" y="142.8">10k</text>
<text x="116" y="146.7">+3.3V</text>
<text x="120.3" y="149.1">U4</text>
<text x="47.2" y="154.1">Power Supply</text>
<text x="59.9" y="154">+3.3V</text>
<text x="120.6" y="151.6">74AUC1G74</text>
<text x="62.7" y="157.1">+5V</text>
<text x="64.7" y="159.9">+BATT</text>
<text x="147.3" y="159.4">+3.3V</text>
<text x="161.6" y="158.5">GND</text>
<text x="170.2" y="161.2">J7</text>
<text x="116.4" y="167.9">GND</text>
<text x="130.8" y="167.1">RotaryEncoder_Switch</text>
<text x="138.5" y="164.6">SW5</text>
<text x="151.7" y="166.2">R16</text>
<text x="161.1" y="163.7">Emergency Stop Button</text>
<text x="60" y="171.7">GND</text>
<text x="117.9" y="173.6">+3.3V</text>
<text x="151.7" y="168.7">10k</text>
<text x="117.9" y="176.6">R?</text>
<text x="118.2" y="179.1">10k</text>
<text x="114.1" y="185.7">GND</text>
<text x="134.7" y="185.7">R?</text>
<text x="146.1" y="180.3">GND</text>
<text x="134.9" y="188.3">10k</text>
<text x="130.9" y="194.8">GND</text>
</g>
<g font-size="1.8" fill="#848400">
<text x="34.1" y="23.7">GPIO_0</text>
<text x="29" y="26.3">GPIO_1/TXD0</text>
<text x="34.1" y="28.8">GPIO_2</text>
<text x="28.8" y="31.4">GPIO_3/RXD0</text>
<text x="34.1" y="33.9">GPIO_4</text>
<text x="65.6" y="30.1">TXD</text>
<text x="65.6" y="32.6">RXD</text>
<text x="23.2" y="41.5">GPIO_13/JTAG_TCK</text>
<text x="24" y="39">GPIO_12/JTAG_TDI</text>
<text x="34.1" y="36.4">GPIO_5</text>
<text x="65.4" y="40">Bestand: io_port.kicad_sch</text>
<text x="23.1" y="46.6">GPIO_15/JTAG_TDO</text>
<text x="23.1" y="44.1">GPIO_14/JTAG_TMS</text>
<text x="33.1" y="49.1">GPIO_16</text>
<text x="33.1" y="51.7">GPIO_17</text>
<text x="59.2" y="51.7">SPI_CLK</text>
<text x="59.2" y="49.1">SPI_MOSI</text>
<text x="33.1" y="54.2">GPIO_18</text>
<text x="33.1" y="56.8">GPIO_19</text>
<text x="33.1" y="59.3">GPIO_21</text>
<text x="59.2" y="54.2">Display_CS</text>
<text x="59.2" y="56.8">Display_DC</text>
<text x="59.2" y="59.3">Display_RST</text>
<text x="33.1" y="64.4">GPIO_23</text>
<text x="33.1" y="61.8">GPIO_22</text>
<text x="59.1" y="64.7">Bestand: display.kicad_sch</text>
<text x="33.1" y="66.9">GPIO_25</text>
<text x="33.1" y="69.5">GPIO_26</text>
<text x="33.1" y="72">GPIO_27</text>
<text x="33.1" y="74.5">GPIO_32</text>
<text x="33.1" y="77.1">GPIO_33</text>
<text x="33.1" y="79.6">GPIO_34</text>
<text x="33.1" y="82.2">GPIO_35</text>
<text x="18.9" y="87.2">SENSOR_VN/GPIO_IN_39</text>
<text x="19" y="84.7">SENSOR_VP/GPIO_IN_36</text>
<text x="18.2" y="93.3">Bestand: MCU.kicad_sch</text>
<text x="49.4" y="157.9">3.3V_OUT</text>
<text x="50.8" y="160.6">5V_OUT</text>
<text x="47.3" y="163.7">BATT_OUT+</text>
<text x="47.7" y="167">BATT_OUT-</text>
<text x="41.2" y="174.4">Bestand: Power_Supply.kicad_sch</text>
</g>
<g font-size="1.8" fill="#0000c2">
<text x="67.6" y="73">Emergency stop using</text>
<text x="67.6" y="75.1">hardware (logic) is better</text>
</g>
<g font-size="1.4" fill="#840000">
<text x="112.9" y="153.2">2</text>
<text x="118.1" y="151.3" transform="rotate(-90 118.1 151.3)">7</text>
<text x="123.1" y="153.2">5</text>
<text x="112.9" y="158.2">1</text>
<text x="118.1" y="161.4" transform="rotate(-90 118.1 161.4)">6</text>
<text x="123.1" y="158.2">3</text>
</g>
<g font-size="1.4" fill="#008484">
<text x="115.6" y="153.9">D</text>
<text x="120.1" y="153.9">Q</text>
<text x="115.6" y="159">C</text>
<text x="119" y="159">~{Q}</text>
</g>
<text font-size=".9" fill="#008484" x="118.7" y="158.7" transform="rotate(-90 118.7 158.7)">~{CLR} ~{PRE}</text>
</svg>
